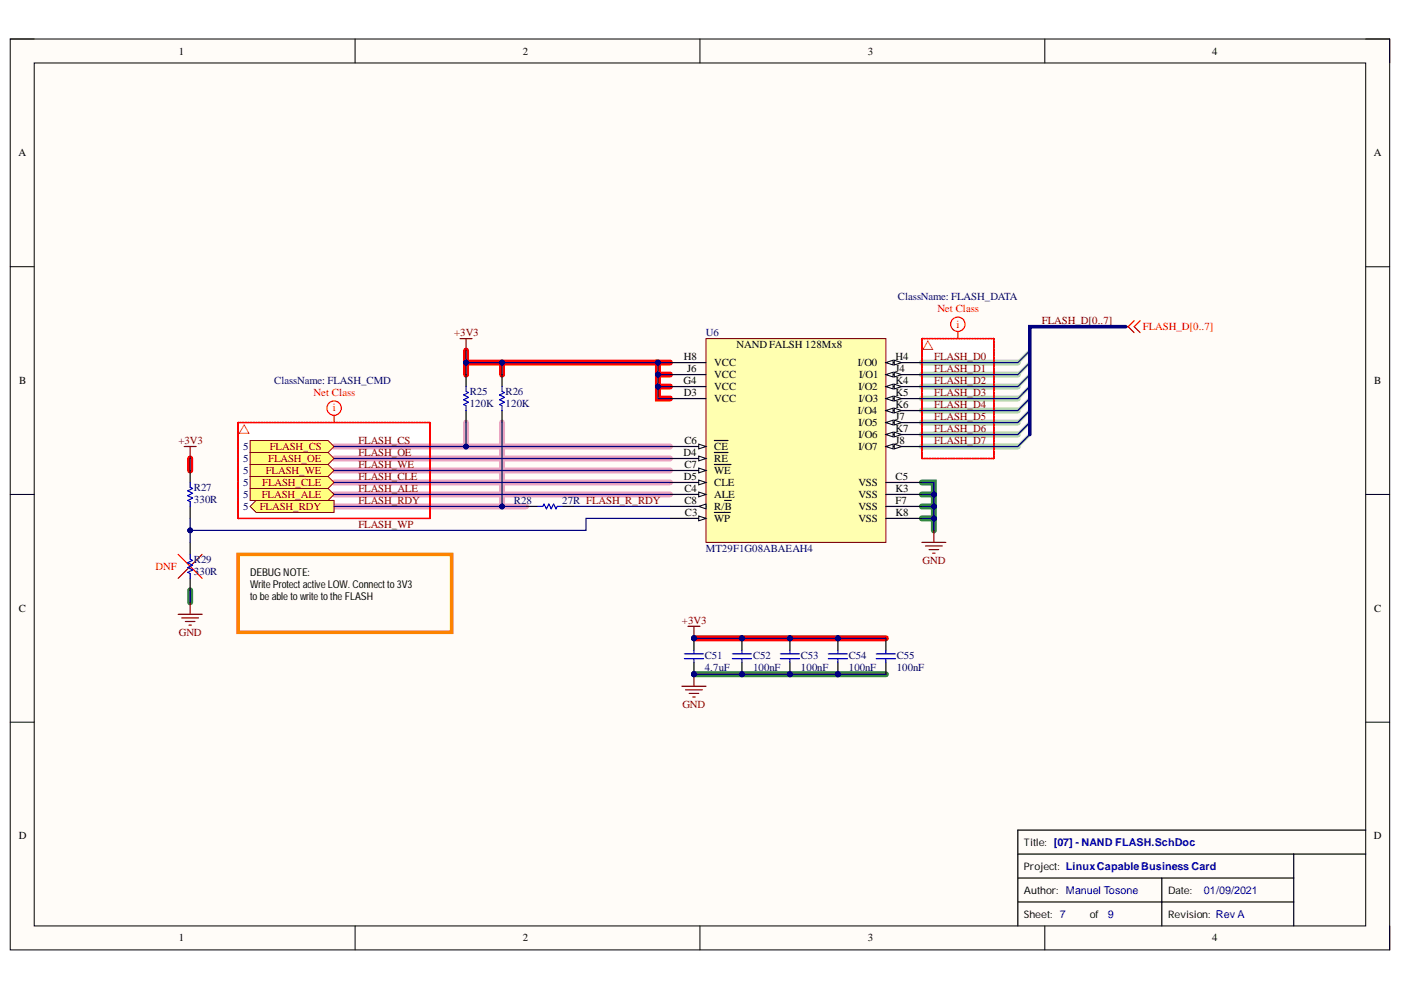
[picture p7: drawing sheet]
<svg xmlns="http://www.w3.org/2000/svg" width="297mm" height="210mm" viewBox="0 0 297 210" stroke-linecap="round" stroke-linejoin="round" font-family="sans-serif">
<path d="M2.2 8.3h292.4v193.1h-292.4z" fill-rule="evenodd" fill="#fffcf8"/>
<path d="M2.2 8.3h292.4v193.1h-292.4z" fill="none" stroke="#000" stroke-width=".21"/>
<path d="M7.3 13.4h282.3v182.9h-282.3z" fill-rule="evenodd" fill="#fffcf8"/>
<g fill="none" stroke="#000" stroke-width=".21">
<path d="M2.2 8.3h5.1M7.3 13.4h282.3v182.9h-282.3zM75.3 8.3v5M148.4 8.3v5M221.5 8.3v5.1M289.6 8.3h5v5.1M2.2 56.6h5.1M289.6 56.6h5M2.2 104.8h5.1M289.6 104.8h5M2.2 153.1h5.1M289.6 153.1h5"/>
<path d="M75.3 196.3v5.1M148.4 196.3v5.1M221.5 196.3v5.1M294.6 196.3v5.1"/>
</g>
<path d="M50.5 89.6h40.7v20.3h-40.7z" fill-rule="evenodd" fill="#fff"/>
<path d="M218.3 74.3l-2.5 2.6M218.3 76.9l-2.5 2.5M218.3 79.4l-2.5 2.6M218.3 82l-2.5 2.5M218.3 84.5l-2.5 2.5M218.3 87l-2.5 2.6M218.3 89.6l-2.5 2.5M218.3 92.1l-2.5 2.6" fill="none" stroke="#b6d9b2" stroke-width=".68"/>
<path d="M195.5 71.8h15.2v25.4h-15.2z" fill-rule="evenodd" fill="#fff"/>
<path d="M98.8 74.3v2.6h40.7M98.8 76.9v2.5M106.4 76.9v2.5M139.5 79.4h2.5M142 76.9h-2.5v7.6h2.5M40.3 97.2v2.6M139.5 82h2.5M147.1 135.3h40.7" fill="none" stroke="#f00" stroke-width="1.3"/>
<path d="M70.8 94.7h71.2M70.8 99.8h71.2M70.8 97.2h71.2M98.8 89.6v5.1M106.4 89.6v17.8M70.8 107.4h40.7M70.8 104.8h71.2M70.8 102.3h71.2" fill="none" stroke="#eba5c2" stroke-width="1.3"/>
<path d="M195.5 102.3h2.5v10.2M195.5 109.9h2.5M195.5 107.4h2.5M195.5 104.8h2.5M40.3 125.2v2.5M147.1 143h40.7" fill="none" stroke="#318b40" stroke-width="1.3"/>
<path d="M195.5 79.4h20.3M195.5 76.9h20.3M195.5 94.7h20.3M195.5 92.1h20.3M195.5 89.6h20.3M195.5 87h20.3M195.5 84.5h20.3M195.5 82h20.3" fill="none" stroke="#b6d9b2" stroke-width="1.3"/>
<path d="M289.6 176h-73.8v20.3M215.8 181.1h73.8M215.8 186.2h58.5M215.8 191.2h58.5M246.3 186.2v10.1M274.3 181.1v15.2" fill="none" stroke="#000" stroke-width=".25"/>
<path d="M145.9 132.8h2.5M147.1 132.8v2.5" fill="none" stroke="#800000" stroke-width=".25"/>
<circle cx="147.1" cy="135.3" r=".51" fill="#000080"/>
<circle cx="147.1" cy="135.3" r=".51" fill="none" stroke="#000080" stroke-width=".21"/>
<circle cx="177.7" cy="143" r=".51" fill="#000080"/>
<circle cx="177.7" cy="143" r=".51" fill="none" stroke="#000080" stroke-width=".21"/>
<circle cx="177.7" cy="135.3" r=".51" fill="#000080"/>
<circle cx="177.7" cy="135.3" r=".51" fill="none" stroke="#000080" stroke-width=".21"/>
<path d="M177.7 140.4v2.6" fill="none" stroke="#000" stroke-width=".25"/>
<circle cx="177.7" cy="143" r=".51" fill="#000080"/>
<circle cx="177.7" cy="143" r=".51" fill="none" stroke="#000080" stroke-width=".21"/>
<path d="M177.7 135.3v2.6" fill="none" stroke="#000" stroke-width=".25"/>
<circle cx="177.7" cy="135.3" r=".51" fill="#000080"/>
<circle cx="177.7" cy="135.3" r=".51" fill="none" stroke="#000080" stroke-width=".21"/>
<path d="M175.6 139.7h4.1M175.6 138.6h4.1M177.7 137.9v.7M177.7 139.7v.7M185.8 139.7h4.1M185.8 138.6h4.1M187.8 137.9v.7M187.8 139.7v.7" fill="none" stroke="#00f" stroke-width=".25"/>
<path d="M187.8 135.3v2.6M187.8 140.4v2.6" fill="none" stroke="#000" stroke-width=".25"/>
<circle cx="167.5" cy="143" r=".51" fill="#000080"/>
<circle cx="167.5" cy="143" r=".51" fill="none" stroke="#000080" stroke-width=".21"/>
<circle cx="167.5" cy="135.3" r=".51" fill="#000080"/>
<circle cx="167.5" cy="135.3" r=".51" fill="none" stroke="#000080" stroke-width=".21"/>
<path d="M167.5 140.4v2.6" fill="none" stroke="#000" stroke-width=".25"/>
<circle cx="167.5" cy="143" r=".51" fill="#000080"/>
<circle cx="167.5" cy="143" r=".51" fill="none" stroke="#000080" stroke-width=".21"/>
<path d="M167.5 135.3v2.6" fill="none" stroke="#000" stroke-width=".25"/>
<circle cx="167.5" cy="135.3" r=".51" fill="#000080"/>
<circle cx="167.5" cy="135.3" r=".51" fill="none" stroke="#000080" stroke-width=".21"/>
<path d="M165.4 139.6h4.1M165.4 138.6h4.1M167.5 137.9v.7M167.5 139.6v.8" fill="none" stroke="#00f" stroke-width=".25"/>
<circle cx="157.3" cy="143" r=".51" fill="#000080"/>
<circle cx="157.3" cy="143" r=".51" fill="none" stroke="#000080" stroke-width=".21"/>
<circle cx="157.3" cy="135.3" r=".51" fill="#000080"/>
<circle cx="157.3" cy="135.3" r=".51" fill="none" stroke="#000080" stroke-width=".21"/>
<path d="M157.3 140.4v2.6" fill="none" stroke="#000" stroke-width=".25"/>
<circle cx="157.3" cy="143" r=".51" fill="#000080"/>
<circle cx="157.3" cy="143" r=".51" fill="none" stroke="#000080" stroke-width=".21"/>
<path d="M157.3 135.3v2.6" fill="none" stroke="#000" stroke-width=".25"/>
<circle cx="157.3" cy="135.3" r=".51" fill="#000080"/>
<circle cx="157.3" cy="135.3" r=".51" fill="none" stroke="#000080" stroke-width=".21"/>
<path d="M155.3 139.6h4M155.3 138.6h4M157.3 137.9v.7M157.3 139.6v.8" fill="none" stroke="#00f" stroke-width=".25"/>
<circle cx="147.1" cy="143" r=".51" fill="#000080"/>
<circle cx="147.1" cy="143" r=".51" fill="none" stroke="#000080" stroke-width=".21"/>
<circle cx="147.1" cy="135.3" r=".51" fill="#000080"/>
<circle cx="147.1" cy="135.3" r=".51" fill="none" stroke="#000080" stroke-width=".21"/>
<path d="M147.1 140.4v2.6" fill="none" stroke="#000" stroke-width=".25"/>
<circle cx="147.1" cy="143" r=".51" fill="#000080"/>
<circle cx="147.1" cy="143" r=".51" fill="none" stroke="#000080" stroke-width=".21"/>
<path d="M147.1 135.3v2.6" fill="none" stroke="#000" stroke-width=".25"/>
<circle cx="147.1" cy="135.3" r=".51" fill="#000080"/>
<circle cx="147.1" cy="135.3" r=".51" fill="none" stroke="#000080" stroke-width=".21"/>
<path d="M145.1 139.6h4.1M145.1 138.6h4.1M147.1 137.9v.7M147.1 139.6v.8" fill="none" stroke="#00f" stroke-width=".25"/>
<path d="M144.6 145.5h5.1M145.3 146.3h3.6M146.1 147h2M146.9 147.8h.5M147.1 143v2.5" fill="none" stroke="#800000" stroke-width=".25"/>
<circle cx="147.1" cy="143" r=".51" fill="#000080"/>
<circle cx="147.1" cy="143" r=".51" fill="none" stroke="#000080" stroke-width=".21"/>
<g fill="none" stroke="#800000" stroke-width=".25">
<path d="M97.5 71.8h2.6M98.8 71.8v2.5M39 94.7h2.6M40.3 94.7v2.5M195.5 115h5M196.2 115.8h3.6M197 116.5h2M197.7 117.3h.6M198 112.5v2.5M37.8 130.2h5.1M38.5 131h3.6M39.3 131.8h2"/>
<path d="M40.1 132.5h.5M40.3 127.7v2.5"/>
</g>
<g fill="none" stroke="#f00" stroke-width=".25">
<path d="M70.8 88.1v1.5M37.8 117.5l5.1 5.1M42.9 117.5l-5.1 5.1"/>
<circle cx="70.8" cy="86.5" r="1.53"/>
</g>
<path d="M98.8 79.4v2.6M106.4 79.4v2.6M40.3 99.8v2.5M98.8 87v2.6M106.4 87v2.6M40.3 107.4v2.5M40.3 115v2.5M111.5 107.4h2.6M119.2 107.4h2.5M40.3 122.6v2.6" fill="none" stroke="#000" stroke-width=".25"/>
<path d="M98.8 82v1l.5 .2-1 .5 1 .6-1 .5 1 .5-1 .5 .5 .2v1M106.4 82v1l.5 .2-1 .5 1 .6-1 .5 1 .5-1 .5 .5 .2v1M40.3 102.3v1l.5 .3-1 .5 1 .5-1 .5 1 .5-1 .5 .5 .3v1M40.3 117.5v1.1l.5 .2-1 .5 1 .5-1 .5 1 .5-1 .6 .5 .2v1M114.1 107.4h1l.2-.5 .5 1 .6-1 .5 1 .5-1 .5 1 .2-.5h1.1" fill="none" stroke="#00f" stroke-width=".25"/>
<path d="M90.9 109.9l.3 .1zM90.6 109.9l.2 .1zM90.2 109.9l.3 .1zM89.9 109.9l.3 .1zM89.6 109.9l.2 .1zM89.2 109.9l.3 .1zM88.9 109.9l.2 .1zM88.6 109.9l.2 .1zM88.2 109.9l.3 .1zM87.9 109.9l.2 .1zM87.5 109.9l.3 .1zM87.2 109.9l.3 .1zM86.9 109.9l.2 .1zM86.5 109.9l.3 .1zM86.2 109.9l.2 .1zM85.8 109.9l.3 .1zM85.5 109.9l.3 .1zM85.2 109.9l.2 .1zM84.8 109.9l.3 .1zM84.5 109.9l.2 .1zM84.2 109.9l.2 .1zM83.8 109.9l.3 .1zM83.5 109.9l.2 .1zM83.1 109.9l.3 .1zM82.8 109.9l.3 .1zM82.5 109.9l.2 .1zM82.1 109.9l.3 .1zM81.8 109.9l.2 .1zM81.4 109.9l.3 .1zM81.1 109.9l.3 .1zM80.8 109.9l.2 .1zM80.4 109.9l.3 .1zM80.1 109.9l.2 .1zM79.8 109.9l.2 .1zM79.4 109.9l.3 .1zM79.1 109.9l.2 .1zM78.7 109.9l.3 .1zM78.4 109.9l.3 .1zM78.1 109.9l.2 .1zM77.7 109.9l.3 .1zM77.4 109.9l.2 .1zM77.1 109.9l.2 .1zM76.7 109.9l.3 .1zM76.4 109.9l.2 .1zM76 109.9l.3 .1zM75.7 109.9l.3 .1zM75.4 109.9l.2 .1zM75 109.9l.3 .1zM74.7 109.9l.2 .1zM74.3 109.9l.3 .1zM74 109.9l.3 .1zM73.7 109.9l.2 .1zM73.3 109.9l.3 .1zM73 109.9l.2 .1zM72.7 109.9l.2 .1zM72.3 109.9l.3 .1zM72 109.9l.2 .1zM71.6 109.9l.3 .1zM71.3 109.9l.3 .1zM71 109.9l.2 .1zM70.6 109.9l.3 .1zM70.3 109.9l.2 .1zM69.9 109.9l.3 .1zM69.6 109.9l.3 .1zM69.3 109.9l.2 .1zM68.9 109.9l.3 .1zM68.6 109.9l.2 .1zM68.3 109.9l.2 .1zM67.9 109.9l.3 .1zM67.6 109.9l.2 .1zM67.2 109.9l.3 .1zM66.9 109.9l.3 .1zM66.6 109.9l.2 .1zM66.2 109.9l.3 .1zM65.9 109.9l.2 .1zM65.5 109.9l.3 .1zM65.2 109.9l.3 .1zM64.9 109.9l.2 .1zM64.5 109.9l.3 .1zM64.2 109.9l.2 .1zM63.9 109.9l.2 .1zM63.5 109.9l.3 .1zM63.2 109.9l.2 .1zM62.8 109.9l.3 .1zM62.5 109.9l.3 .1zM62.2 109.9l.2 .1zM61.8 109.9l.3 .1zM61.5 109.9l.2 .1zM61.1 109.9l.3 .1zM60.8 109.9l.3 .1zM60.5 109.9l.2 .1zM60.1 109.9l.3 .1zM59.8 109.9l.2 .1zM59.5 109.9l.2 .1zM59.1 109.9l.3 .1zM58.8 109.9l.2 .1zM58.4 109.9l.3 .1zM58.1 109.9l.3 .1zM57.8 109.9l.2 .1zM57.4 109.9l.3 .1zM57.1 109.9l.2 .1zM56.7 109.9l.3 .1zM56.4 109.9l.3 .1zM56.1 109.9l.2 .1zM55.7 109.9l.3 .1zM55.4 109.9l.2 .1zM55.1 109.9l.2 .1zM54.7 109.9l.3 .1zM54.4 109.9l.2 .1zM54 109.9l.3 .1zM53.7 109.9l.3 .1zM53.4 109.9l.2 .1zM53 109.9l.3 .1zM52.7 109.9l.2 .1zM52.3 109.9l.3 .1zM52 109.9l.3 .1zM51.7 109.9l.2 .1zM51.3 109.9l.3 .1zM51 109.9l.2 .1zM50.7 109.9l.2 .1zM50.4 109.7l.2 .3zM50.4 109.4l.1 .3zM50.4 109.1l.1 .2zM50.4 108.7l.1 .3zM50.4 108.4l.1 .2zM50.4 108.1l.1 .2zM50.4 107.7l.1 .3zM50.4 107.4l.1 .2zM50.4 107l.1 .3zM50.4 106.7l.1 .3zM50.4 106.4l.1 .2zM50.4 106l.1 .3zM50.4 105.7l.1 .2zM50.4 105.3l.1 .3zM50.4 105l.1 .3zM50.4 104.7l.1 .2zM50.4 104.3l.1 .3zM50.4 104l.1 .2zM50.4 103.7l.1 .2zM50.4 103.3l.1 .3zM50.4 103l.1 .2zM50.4 102.6l.1 .3zM50.4 102.3l.1 .3zM50.4 102l.1 .2zM50.4 101.6l.1 .3zM50.4 101.3l.1 .2zM50.4 100.9l.1 .3zM50.4 100.6l.1 .3zM50.4 100.3l.1 .2zM50.4 99.9l.1 .3zM50.4 99.6l.1 .2zM50.4 99.3l.1 .2zM50.4 98.9l.1 .3zM50.4 98.6l.1 .2zM50.4 98.2l.1 .3zM50.4 97.9l.1 .3zM50.4 97.6l.1 .2zM50.4 97.2l.1 .3zM50.4 96.9l.1 .2zM50.4 96.6l.1 .2zM50.4 96.2l.1 .3zM50.4 95.9l.1 .2zM50.4 95.5l.1 .3zM50.4 95.2l.1 .3zM50.4 94.9l.1 .2zM50.4 94.5l.1 .3zM50.4 94.2l.1 .2zM50.4 93.8l.1 .3zM50.4 93.5l.1 .3zM50.4 93.2l.1 .2zM50.4 92.8l.1 .3zM50.4 92.5l.1 .2zM50.4 92.2l.1 .2zM50.4 91.8l.1 .3zM50.4 91.5l.1 .2zM50.4 91.1l.1 .3zM50.4 90.8l.1 .3zM50.4 90.5l.1 .2zM50.4 90.1l.1 .3zM50.4 89.8l.1 .2zM50.5 89.6h.1l-.2 .1zM50.7 89.5l.3 .1zM51 89.5l.3 .1zM51.4 89.5l.2 .1zM51.7 89.5l.3 .1zM52.1 89.5l.2 .1zM52.4 89.5l.3 .1zM52.7 89.5l.3 .1zM53.1 89.5l.2 .1zM53.4 89.5l.3 .1zM53.8 89.5l.2 .1zM54.1 89.5l.2 .1zM54.4 89.5l.3 .1zM54.8 89.5l.2 .1zM55.1 89.5l.3 .1zM55.4 89.5l.3 .1zM55.8 89.5l.2 .1zM56.1 89.5l.3 .1zM56.5 89.5l.2 .1zM56.8 89.5l.3 .1zM57.1 89.5l.3 .1zM57.5 89.5l.2 .1zM57.8 89.5l.3 .1zM58.2 89.5l.2 .1zM58.5 89.5l.2 .1zM58.8 89.5l.3 .1zM59.2 89.5l.2 .1zM59.5 89.5l.3 .1zM59.8 89.5l.3 .1zM60.2 89.5l.2 .1zM60.5 89.5l.3 .1zM60.9 89.5l.2 .1zM61.2 89.5l.3 .1zM61.5 89.5l.3 .1zM61.9 89.5l.2 .1zM62.2 89.5l.3 .1zM62.6 89.5l.2 .1zM62.9 89.5l.2 .1zM63.2 89.5l.3 .1zM63.6 89.5l.2 .1zM63.9 89.5l.3 .1zM64.2 89.5l.3 .1zM64.6 89.5l.2 .1zM64.9 89.5l.3 .1zM65.3 89.5l.2 .1zM65.6 89.5l.3 .1zM65.9 89.5l.3 .1zM66.3 89.5l.2 .1zM66.6 89.5l.3 .1zM67 89.5l.2 .1zM67.3 89.5l.2 .1zM67.6 89.5l.3 .1zM68 89.5l.2 .1zM68.3 89.5l.3 .1zM68.6 89.5l.3 .1zM69 89.5l.2 .1zM69.3 89.5l.3 .1zM69.7 89.5l.2 .1zM70 89.5l.3 .1zM70.3 89.5l.3 .1zM70.7 89.5l.2 .1zM71 89.5l.3 .1zM71.4 89.5l.2 .1zM71.7 89.5l.2 .1zM72 89.5l.3 .1zM72.4 89.5l.2 .1zM72.7 89.5l.3 .1zM73 89.5l.3 .1zM73.4 89.5l.2 .1zM73.7 89.5l.3 .1zM74.1 89.5l.2 .1zM74.4 89.5l.3 .1zM74.7 89.5l.3 .1zM75.1 89.5l.2 .1zM75.4 89.5l.3 .1zM75.8 89.5l.2 .1zM76.1 89.5l.2 .1zM76.4 89.5l.3 .1zM76.8 89.5l.2 .1zM77.1 89.5l.3 .1zM77.4 89.5l.3 .1zM77.8 89.5l.2 .1zM78.1 89.5l.3 .1zM78.5 89.5l.2 .1zM78.8 89.5l.3 .1zM79.1 89.5l.3 .1zM79.5 89.5l.2 .1zM79.8 89.5l.3 .1zM80.2 89.5l.2 .1zM80.5 89.5l.2 .1zM80.8 89.5l.3 .1zM81.2 89.5l.2 .1zM81.5 89.5l.3 .1zM81.8 89.5l.3 .1zM82.2 89.5l.2 .1zM82.5 89.5l.3 .1zM82.9 89.5l.2 .1zM83.2 89.5l.3 .1zM83.5 89.5l.3 .1zM83.9 89.5l.2 .1zM84.2 89.5l.3 .1zM84.6 89.5l.2 .1zM84.9 89.5l.2 .1zM85.2 89.5l.3 .1zM85.6 89.5l.2 .1zM85.9 89.5l.3 .1zM86.2 89.5l.3 .1zM86.6 89.5l.2 .1zM86.9 89.5l.3 .1zM87.3 89.5l.2 .1zM87.6 89.5l.3 .1zM87.9 89.5l.3 .1zM88.3 89.5l.2 .1zM88.6 89.5l.3 .1zM89 89.5l.2 .1zM89.3 89.5l.2 .1zM89.6 89.5l.3 .1zM90 89.5l.2 .1zM90.3 89.5l.3 .1zM90.6 89.5l.3 .1zM91 89.5l.2 .1zM91.1 89.7l.1 .3zM91.1 90.1l.1 .2zM91.1 90.4l.1 .3zM91.1 90.7l.1 .3zM91.1 91.1l.1 .2zM91.1 91.4l.1 .3zM91.1 91.8l.1 .2zM91.1 92.1l.1 .2zM91.1 92.4l.1 .3zM91.1 92.8l.1 .2zM91.1 93.1l.1 .3zM91.1 93.4l.1 .3zM91.1 93.8l.1 .2zM91.1 94.1l.1 .3zM91.1 94.5l.1 .2zM91.1 94.8l.1 .3zM91.1 95.1l.1 .3zM91.1 95.5l.1 .2zM91.1 95.8l.1 .3zM91.1 96.2l.1 .2zM91.1 96.5l.1 .2zM91.1 96.8l.1 .3zM91.1 97.2l.1 .2zM91.1 97.5l.1 .3zM91.1 97.8l.1 .3zM91.1 98.2l.1 .2zM91.1 98.5l.1 .3zM91.1 98.9l.1 .2zM91.1 99.2l.1 .2zM91.1 99.5l.1 .3zM91.1 99.9l.1 .2zM91.1 100.2l.1 .3zM91.1 100.5l.1 .3zM91.1 100.9l.1 .2zM91.1 101.2l.1 .3zM91.1 101.6l.1 .2zM91.1 101.9l.1 .3zM91.1 102.2l.1 .3zM91.1 102.6l.1 .2zM91.1 102.9l.1 .3zM91.1 103.3l.1 .2zM91.1 103.6l.1 .2zM91.1 103.9l.1 .3zM91.1 104.3l.1 .2zM91.1 104.6l.1 .3zM91.1 104.9l.1 .3zM91.1 105.3l.1 .2zM91.1 105.6l.1 .3zM91.1 106l.1 .2zM91.1 106.3l.1 .2zM91.1 106.6l.1 .3zM91.1 107l.1 .2zM91.1 107.3l.1 .3zM91.1 107.6l.1 .3zM91.1 108l.1 .2zM91.1 108.3l.1 .3zM91.1 108.7l.1 .2zM91.1 109l.1 .3zM91.1 109.3l.1 .3zM91.1 109.7l.1 .2z" fill="#f00" stroke="#f00" stroke-width=".21"/>
<path d="M51.8 90.1l1 1.8h-2.1z" fill="none" stroke="#f33" stroke-width=".21"/>
<path d="M50.5 117.5h45.3v16.6h-45.3z" fill="none" stroke="#fd8300" stroke-width=".76"/>
<path d="M218.3 74.3l-2.5 2.6M218.3 76.9l-2.5 2.5M218.3 79.4l-2.5 2.6M218.3 82l-2.5 2.5M218.3 84.5l-2.5 2.5M218.3 87l-2.5 2.6M218.3 89.6l-2.5 2.5M218.3 92.1l-2.5 2.6" fill="none" stroke="#000080" stroke-width=".25"/>
<path d="M53 95.9h16.6l1.2 1.3-1.2 1.3h-16.6z" fill-rule="evenodd" fill="#ffff80"/>
<path d="M53 95.9h16.6l1.2 1.3-1.2 1.3h-16.6z" fill="none" stroke="#800000" stroke-width=".21"/>
<path d="M53 98.5h16.6l1.2 1.3-1.2 1.2h-16.6z" fill-rule="evenodd" fill="#ffff80"/>
<path d="M53 98.5h16.6l1.2 1.3-1.2 1.2h-16.6z" fill="none" stroke="#800000" stroke-width=".21"/>
<path d="M53 101h16.6l1.2 1.3-1.2 1.3h-16.6z" fill-rule="evenodd" fill="#ffff80"/>
<path d="M53 101h16.6l1.2 1.3-1.2 1.3h-16.6z" fill="none" stroke="#800000" stroke-width=".21"/>
<path d="M53 103.6h16.6l1.2 1.2-1.2 1.3h-16.6z" fill-rule="evenodd" fill="#ffff80"/>
<path d="M53 103.6h16.6l1.2 1.2-1.2 1.3h-16.6z" fill="none" stroke="#800000" stroke-width=".21"/>
<path d="M53 93.4h16.6l1.2 1.3-1.2 1.2h-16.6z" fill-rule="evenodd" fill="#ffff80"/>
<path d="M53 93.4h16.6l1.2 1.3-1.2 1.2h-16.6z" fill="none" stroke="#800000" stroke-width=".21"/>
<path d="M53 107.4l1.3-1.3h16.5v2.5h-16.5z" fill-rule="evenodd" fill="#ffff80"/>
<path d="M53 107.4l1.3-1.3h16.5v2.5h-16.5z" fill="none" stroke="#800000" stroke-width=".21"/>
<g fill="none" stroke="#f00" stroke-width=".25">
<path d="M203.1 70.3v1.5M238.7 69.3h.5M239.2 69.3l1.3 1.2M240.5 68l-1.3 1.3M241.7 68l-1.2 1.3 1.2 1.2"/>
<circle cx="203.1" cy="68.8" r="1.52"/>
</g>
<path d="M195.4 97l.1 .2zM195.4 96.6l.1 .3zM195.4 96.3l.1 .2zM195.4 95.9l.1 .3zM195.4 95.6l.1 .3zM195.4 95.3l.1 .2zM195.4 94.9l.1 .3zM195.4 94.6l.1 .2zM195.4 94.3l.1 .2zM195.4 93.9l.1 .3zM195.4 93.6l.1 .2zM195.4 93.2l.1 .3zM195.4 92.9l.1 .3zM195.4 92.6l.1 .2zM195.4 92.2l.1 .3zM195.4 91.9l.1 .2zM195.4 91.5l.1 .3zM195.4 91.2l.1 .3zM195.4 90.9l.1 .2zM195.4 90.5l.1 .3zM195.4 90.2l.1 .2zM195.4 89.9l.1 .2zM195.4 89.5l.1 .3zM195.4 89.2l.1 .2zM195.4 88.8l.1 .3zM195.4 88.5l.1 .3zM195.4 88.2l.1 .2zM195.4 87.8l.1 .3zM195.4 87.5l.1 .2zM195.4 87.2l.1 .2zM195.4 86.8l.1 .3zM195.4 86.5l.1 .2zM195.4 86.1l.1 .3zM195.4 85.8l.1 .3zM195.4 85.5l.1 .2zM195.4 85.1l.1 .3zM195.4 84.8l.1 .2zM195.4 84.4l.1 .3zM195.4 84.1l.1 .3zM195.4 83.8l.1 .2zM195.4 83.4l.1 .3zM195.4 83.1l.1 .2zM195.4 82.8l.1 .2zM195.4 82.4l.1 .3zM195.4 82.1l.1 .2zM195.4 81.7l.1 .3zM195.4 81.4l.1 .3zM195.4 81.1l.1 .2zM195.4 80.7l.1 .3zM195.4 80.4l.1 .2zM195.4 80l.1 .3zM195.4 79.7l.1 .3zM195.4 79.4l.1 .2zM195.4 79l.1 .3zM195.4 78.7l.1 .3zM195.4 78.4l.1 .2zM195.4 78l.1 .3zM195.4 77.7l.1 .2zM195.4 77.3l.1 .3zM195.4 77l.1 .3zM195.4 76.7l.1 .2zM195.4 76.3l.1 .3zM195.4 76l.1 .2zM195.4 75.7l.1 .2zM195.4 75.3l.1 .3zM195.4 75l.1 .2zM195.4 74.6l.1 .3zM195.4 74.3l.1 .3zM195.4 74l.1 .2zM195.4 73.6l.1 .3zM195.4 73.3l.1 .2zM195.4 72.9l.1 .3zM195.4 72.6l.1 .3zM195.4 72.3l.1 .2zM195.4 71.9l.1 .3zM195.4 71.8h.3zM195.7 71.8h.3zM196.1 71.8h.2zM196.4 71.8h.3zM196.8 71.8h.2zM197.1 71.8h.2zM197.4 71.8h.3zM197.8 71.8h.2zM198.1 71.8h.3zM198.4 71.8h.3zM198.8 71.8h.2zM199.1 71.8h.3zM199.5 71.8h.2zM199.8 71.8h.3zM200.1 71.8h.3zM200.5 71.8h.2zM200.8 71.8h.3zM201.2 71.8h.2zM201.5 71.8h.2zM201.8 71.8h.3zM202.2 71.8h.2zM202.5 71.8h.3zM202.8 71.8h.3zM203.2 71.8h.2zM203.5 71.8h.3zM203.9 71.8h.2zM204.2 71.8h.3zM204.5 71.8h.3zM204.9 71.8h.2zM205.2 71.8h.3zM205.6 71.8h.2zM205.9 71.8h.2zM206.2 71.8h.3zM206.6 71.8h.2zM206.9 71.8h.3zM207.2 71.8h.3zM207.6 71.8h.2zM207.9 71.8h.3zM208.3 71.8h.2zM208.6 71.8h.3zM208.9 71.8h.3zM209.3 71.8h.2zM209.6 71.8h.3zM210 71.8h.2zM210.3 71.8h.2zM210.6 71.8l.2 .2zM210.7 72.1l.1 .2zM210.7 72.4l.1 .3zM210.7 72.7l.1 .3zM210.7 73.1l.1 .2zM210.7 73.4l.1 .3zM210.7 73.8l.1 .2zM210.7 74.1l.1 .2zM210.7 74.4l.1 .3zM210.7 74.8l.1 .2zM210.7 75.1l.1 .3zM210.7 75.4l.1 .3zM210.7 75.8l.1 .2zM210.7 76.1l.1 .3zM210.7 76.5l.1 .2zM210.7 76.8l.1 .2zM210.7 77.1l.1 .3zM210.7 77.5l.1 .2zM210.7 77.8l.1 .3zM210.7 78.1l.1 .3zM210.7 78.5l.1 .2zM210.7 78.8l.1 .3zM210.7 79.2l.1 .2zM210.7 79.5l.1 .3zM210.7 79.8l.1 .3zM210.7 80.2l.1 .2zM210.7 80.5l.1 .3zM210.7 80.9l.1 .2zM210.7 81.2l.1 .2zM210.7 81.5l.1 .3zM210.7 81.9l.1 .2zM210.7 82.2l.1 .3zM210.7 82.5l.1 .3zM210.7 82.9l.1 .2zM210.7 83.2l.1 .3zM210.7 83.6l.1 .2zM210.7 83.9l.1 .3zM210.7 84.2l.1 .3zM210.7 84.6l.1 .2zM210.7 84.9l.1 .3zM210.7 85.2l.1 .3zM210.7 85.6l.1 .2zM210.7 85.9l.1 .3zM210.7 86.3l.1 .2zM210.7 86.6l.1 .3zM210.7 86.9l.1 .3zM210.7 87.3l.1 .2zM210.7 87.6l.1 .3zM210.7 88l.1 .2zM210.7 88.3l.1 .2zM210.7 88.6l.1 .3zM210.7 89l.1 .2zM210.7 89.3l.1 .3zM210.7 89.6l.1 .3zM210.7 90l.1 .2zM210.7 90.3l.1 .3zM210.7 90.7l.1 .2zM210.7 91l.1 .3zM210.7 91.3l.1 .3zM210.7 91.7l.1 .2zM210.7 92l.1 .3zM210.7 92.4l.1 .2zM210.7 92.7l.1 .2zM210.7 93l.1 .3zM210.7 93.4l.1 .2zM210.7 93.7l.1 .3zM210.7 94l.1 .3zM210.7 94.4l.1 .2zM210.7 94.7l.1 .3zM210.7 95.1l.1 .2zM210.7 95.4l.1 .2zM210.7 95.7l.1 .3zM210.7 96.1l.1 .2zM210.7 96.4l.1 .3zM210.7 96.7l.1 .3zM210.6 97.2l.2-.1-.1 .1zM210.2 97.2l.3 .1zM209.9 97.2l.3 .1zM209.6 97.2l.2 .1zM209.2 97.2l.3 .1zM208.9 97.2l.2 .1zM208.6 97.2l.2 .1zM208.2 97.2l.3 .1zM207.9 97.2l.2 .1zM207.5 97.2l.3 .1zM207.2 97.2l.3 .1zM206.9 97.2l.2 .1zM206.5 97.2l.3 .1zM206.2 97.2l.2 .1zM205.8 97.2l.3 .1zM205.5 97.2l.3 .1zM205.2 97.2l.2 .1zM204.8 97.2l.3 .1zM204.5 97.2l.2 .1zM204.2 97.2l.2 .1zM203.8 97.2l.3 .1zM203.5 97.2l.2 .1zM203.1 97.2l.3 .1zM202.8 97.2l.3 .1zM202.5 97.2l.2 .1zM202.1 97.2l.3 .1zM201.8 97.2l.2 .1zM201.4 97.2l.3 .1zM201.1 97.2l.3 .1zM200.8 97.2l.2 .1zM200.4 97.2l.3 .1zM200.1 97.2l.2 .1zM199.8 97.2l.2 .1zM199.4 97.2l.3 .1zM199.1 97.2l.2 .1zM198.7 97.2l.3 .1zM198.4 97.2l.3 .1zM198.1 97.2l.2 .1zM197.7 97.2l.3 .1zM197.4 97.2l.2 .1zM197 97.2l.3 .1zM196.7 97.2l.3 .1zM196.4 97.2l.2 .1zM196 97.2l.3 .1zM195.7 97.2l.2 .1zM195.5 97.2l.1 .1z" fill="#f00" stroke="#f00" stroke-width=".21"/>
<path d="M196.7 72.3l1 1.8h-2z" fill="none" stroke="#f33" stroke-width=".21"/>
<path d="M149.7 71.8h38.1v43.2h-38.1z" fill-rule="evenodd" fill="#ffffb0"/>
<path d="M149.7 71.8h38.1v43.2h-38.1z" fill="none" stroke="#800000" stroke-width=".21"/>
<path d="M142 107.4h7.7" fill="none" stroke="#000" stroke-width=".25"/>
<path d="M148.1 107.4l1.6-.5v1z" fill="#f8fcff"/>
<path d="M148.1 107.4l1.6-.5v1z" fill="none" stroke="#000" stroke-width=".21"/>
<path d="M142 97.2h7.7M153.6 106.1h1.4" fill="none" stroke="#000" stroke-width=".25"/>
<path d="M148.1 96.7l1.6 .5-1.6 .5z" fill="#f8fcff"/>
<path d="M148.1 96.7l1.6 .5-1.6 .5z" fill="none" stroke="#000" stroke-width=".21"/>
<path d="M142 94.7h7.7M151.5 95.9h2.8" fill="none" stroke="#000" stroke-width=".25"/>
<path d="M148.1 94.2l1.6 .5-1.6 .5z" fill="#f8fcff"/>
<path d="M148.1 94.2l1.6 .5-1.6 .5z" fill="none" stroke="#000" stroke-width=".21"/>
<path d="M142 76.9h7.7M151.5 93.4h2.8M142 102.3h7.7M187.8 102.3h7.7" fill="none" stroke="#000" stroke-width=".25"/>
<path d="M148.1 101.8l1.6 .5-1.6 .5z" fill="#f8fcff"/>
<path d="M148.1 101.8l1.6 .5-1.6 .5z" fill="none" stroke="#000" stroke-width=".21"/>
<path d="M142 104.8h7.7" fill="none" stroke="#000" stroke-width=".25"/>
<path d="M148.1 104.3l1.6 .5-1.6 .5z" fill="#f8fcff"/>
<path d="M148.1 104.3l1.6 .5-1.6 .5z" fill="none" stroke="#000" stroke-width=".21"/>
<path d="M142 99.8h7.7" fill="none" stroke="#000" stroke-width=".25"/>
<path d="M148.1 99.2l1.6 .6-1.6 .5z" fill="#f8fcff"/>
<path d="M148.1 99.2l1.6 .6-1.6 .5z" fill="none" stroke="#000" stroke-width=".21"/>
<path d="M151.5 98.5h3.5M142 109.9h7.7" fill="none" stroke="#000" stroke-width=".25"/>
<path d="M148.1 109.4l1.6 .5-1.6 .5z" fill="#f8fcff"/>
<path d="M148.1 109.4l1.6 .5-1.6 .5z" fill="none" stroke="#000" stroke-width=".21"/>
<path d="M187.8 76.9h7.7M151.5 108.6h3.3M187.8 104.8h7.7" fill="none" stroke="#000" stroke-width=".25"/>
<path d="M187.8 76.9l1.5-.5v1z" fill="#f8fcff"/>
<path d="M187.8 76.9l1.5-.5v1z" fill="none" stroke="#000" stroke-width=".21"/>
<path d="M189.6 76.4l1.5 .5-1.5 .5z" fill="#f8fcff"/>
<path d="M189.6 76.4l1.5 .5-1.5 .5z" fill="none" stroke="#000" stroke-width=".21"/>
<path d="M187.8 79.4h7.7" fill="none" stroke="#000" stroke-width=".25"/>
<path d="M187.8 79.4l1.5-.5v1z" fill="#f8fcff"/>
<path d="M187.8 79.4l1.5-.5v1z" fill="none" stroke="#000" stroke-width=".21"/>
<path d="M189.6 78.9l1.5 .5-1.5 .5z" fill="#f8fcff"/>
<path d="M189.6 78.9l1.5 .5-1.5 .5z" fill="none" stroke="#000" stroke-width=".21"/>
<path d="M187.8 82h7.7" fill="none" stroke="#000" stroke-width=".25"/>
<path d="M187.8 82l1.5-.5v1z" fill="#f8fcff"/>
<path d="M187.8 82l1.5-.5v1z" fill="none" stroke="#000" stroke-width=".21"/>
<path d="M189.6 81.5l1.5 .5-1.5 .5z" fill="#f8fcff"/>
<path d="M189.6 81.5l1.5 .5-1.5 .5z" fill="none" stroke="#000" stroke-width=".21"/>
<path d="M187.8 84.5h7.7" fill="none" stroke="#000" stroke-width=".25"/>
<path d="M187.8 84.5l1.5-.5v1z" fill="#f8fcff"/>
<path d="M187.8 84.5l1.5-.5v1z" fill="none" stroke="#000" stroke-width=".21"/>
<path d="M189.6 84l1.5 .5-1.5 .5z" fill="#f8fcff"/>
<path d="M189.6 84l1.5 .5-1.5 .5z" fill="none" stroke="#000" stroke-width=".21"/>
<path d="M142 79.4h7.7M142 82h7.7M142 84.5h7.7M187.8 87h7.7M187.8 107.4h7.7" fill="none" stroke="#000" stroke-width=".25"/>
<path d="M187.8 87l1.5-.5v1.1z" fill="#f8fcff"/>
<path d="M187.8 87l1.5-.5v1.1z" fill="none" stroke="#000" stroke-width=".21"/>
<path d="M189.6 86.5l1.5 .5-1.5 .6z" fill="#f8fcff"/>
<path d="M189.6 86.5l1.5 .5-1.5 .6z" fill="none" stroke="#000" stroke-width=".21"/>
<path d="M187.8 89.6h7.7" fill="none" stroke="#000" stroke-width=".25"/>
<path d="M187.8 89.6l1.5-.5v1z" fill="#f8fcff"/>
<path d="M187.8 89.6l1.5-.5v1z" fill="none" stroke="#000" stroke-width=".21"/>
<path d="M189.6 89.1l1.5 .5-1.5 .5z" fill="#f8fcff"/>
<path d="M189.6 89.1l1.5 .5-1.5 .5z" fill="none" stroke="#000" stroke-width=".21"/>
<path d="M187.8 92.1h7.7" fill="none" stroke="#000" stroke-width=".25"/>
<path d="M187.8 92.1l1.5-.5v1z" fill="#f8fcff"/>
<path d="M187.8 92.1l1.5-.5v1z" fill="none" stroke="#000" stroke-width=".21"/>
<path d="M189.6 91.6l1.5 .5-1.5 .5z" fill="#f8fcff"/>
<path d="M189.6 91.6l1.5 .5-1.5 .5z" fill="none" stroke="#000" stroke-width=".21"/>
<path d="M187.8 94.7h7.7" fill="none" stroke="#000" stroke-width=".25"/>
<path d="M187.8 94.7l1.5-.5v1z" fill="#f8fcff"/>
<path d="M187.8 94.7l1.5-.5v1z" fill="none" stroke="#000" stroke-width=".21"/>
<path d="M189.6 94.2l1.5 .5-1.5 .5z" fill="#f8fcff"/>
<path d="M189.6 94.2l1.5 .5-1.5 .5z" fill="none" stroke="#000" stroke-width=".21"/>
<path d="M187.8 109.9h7.7" fill="none" stroke="#000" stroke-width=".25"/>
<path d="M106.4 76.9v2.5" fill="none" stroke="#000080" stroke-width=".25"/>
<circle cx="106.4" cy="76.9" r=".51" fill="#000080"/>
<circle cx="106.4" cy="76.9" r=".51" fill="none" stroke="#000080" stroke-width=".21"/>
<path d="M238.7 69.3h-20.4v22.8" fill="none" stroke="#000080" stroke-width=".76"/>
<path d="M142 109.9h-17.8v2.6h-83.9" fill="none" stroke="#000080" stroke-width=".25"/>
<circle cx="40.3" cy="112.5" r=".51" fill="#000080"/>
<circle cx="40.3" cy="112.5" r=".51" fill="none" stroke="#000080" stroke-width=".21"/>
<path d="M70.8 107.4h40.7" fill="none" stroke="#000080" stroke-width=".25"/>
<circle cx="106.4" cy="107.4" r=".51" fill="#000080"/>
<circle cx="106.4" cy="107.4" r=".51" fill="none" stroke="#000080" stroke-width=".21"/>
<path d="M70.8 94.7h71.2M70.8 99.8h71.2M70.8 97.2h71.2M70.8 104.8h71.2M70.8 102.3h71.2" fill="none" stroke="#000080" stroke-width=".25"/>
<circle cx="98.8" cy="94.7" r=".51" fill="#000080"/>
<circle cx="98.8" cy="94.7" r=".51" fill="none" stroke="#000080" stroke-width=".21"/>
<path d="M98.8 74.3v2.6h40.7" fill="none" stroke="#000080" stroke-width=".25"/>
<circle cx="139.5" cy="76.9" r=".51" fill="#000080"/>
<circle cx="139.5" cy="76.9" r=".51" fill="none" stroke="#000080" stroke-width=".21"/>
<circle cx="106.4" cy="76.9" r=".51" fill="#000080"/>
<circle cx="106.4" cy="76.9" r=".51" fill="none" stroke="#000080" stroke-width=".21"/>
<circle cx="98.8" cy="76.9" r=".51" fill="#000080"/>
<circle cx="98.8" cy="76.9" r=".51" fill="none" stroke="#000080" stroke-width=".21"/>
<path d="M142 76.9h-2.5v7.6h2.5M121.7 107.4h20.3" fill="none" stroke="#000080" stroke-width=".25"/>
<circle cx="139.5" cy="82" r=".51" fill="#000080"/>
<circle cx="139.5" cy="82" r=".51" fill="none" stroke="#000080" stroke-width=".21"/>
<circle cx="139.5" cy="79.4" r=".51" fill="#000080"/>
<circle cx="139.5" cy="79.4" r=".51" fill="none" stroke="#000080" stroke-width=".21"/>
<circle cx="139.5" cy="76.9" r=".51" fill="#000080"/>
<circle cx="139.5" cy="76.9" r=".51" fill="none" stroke="#000080" stroke-width=".21"/>
<path d="M139.5 82h2.5" fill="none" stroke="#000080" stroke-width=".25"/>
<circle cx="139.5" cy="82" r=".51" fill="#000080"/>
<circle cx="139.5" cy="82" r=".51" fill="none" stroke="#000080" stroke-width=".21"/>
<path d="M139.5 79.4h2.5" fill="none" stroke="#000080" stroke-width=".25"/>
<circle cx="139.5" cy="79.4" r=".51" fill="#000080"/>
<circle cx="139.5" cy="79.4" r=".51" fill="none" stroke="#000080" stroke-width=".21"/>
<path d="M147.1 143h40.7" fill="none" stroke="#000080" stroke-width=".25"/>
<circle cx="147.1" cy="143" r=".51" fill="#000080"/>
<circle cx="147.1" cy="143" r=".51" fill="none" stroke="#000080" stroke-width=".21"/>
<circle cx="157.3" cy="143" r=".51" fill="#000080"/>
<circle cx="157.3" cy="143" r=".51" fill="none" stroke="#000080" stroke-width=".21"/>
<circle cx="167.5" cy="143" r=".51" fill="#000080"/>
<circle cx="167.5" cy="143" r=".51" fill="none" stroke="#000080" stroke-width=".21"/>
<circle cx="177.7" cy="143" r=".51" fill="#000080"/>
<circle cx="177.7" cy="143" r=".51" fill="none" stroke="#000080" stroke-width=".21"/>
<path d="M147.1 135.3h40.7" fill="none" stroke="#000080" stroke-width=".25"/>
<circle cx="147.1" cy="135.3" r=".51" fill="#000080"/>
<circle cx="147.1" cy="135.3" r=".51" fill="none" stroke="#000080" stroke-width=".21"/>
<circle cx="157.3" cy="135.3" r=".51" fill="#000080"/>
<circle cx="157.3" cy="135.3" r=".51" fill="none" stroke="#000080" stroke-width=".21"/>
<circle cx="167.5" cy="135.3" r=".51" fill="#000080"/>
<circle cx="167.5" cy="135.3" r=".51" fill="none" stroke="#000080" stroke-width=".21"/>
<circle cx="177.7" cy="135.3" r=".51" fill="#000080"/>
<circle cx="177.7" cy="135.3" r=".51" fill="none" stroke="#000080" stroke-width=".21"/>
<path d="M195.5 109.9h2.5" fill="none" stroke="#000080" stroke-width=".25"/>
<circle cx="198" cy="109.9" r=".51" fill="#000080"/>
<circle cx="198" cy="109.9" r=".51" fill="none" stroke="#000080" stroke-width=".21"/>
<path d="M195.5 107.4h2.5" fill="none" stroke="#000080" stroke-width=".25"/>
<circle cx="198" cy="107.4" r=".51" fill="#000080"/>
<circle cx="198" cy="107.4" r=".51" fill="none" stroke="#000080" stroke-width=".21"/>
<path d="M195.5 104.8h2.5" fill="none" stroke="#000080" stroke-width=".25"/>
<circle cx="198" cy="104.8" r=".51" fill="#000080"/>
<circle cx="198" cy="104.8" r=".51" fill="none" stroke="#000080" stroke-width=".21"/>
<path d="M195.5 102.3h2.5v10.2" fill="none" stroke="#000080" stroke-width=".25"/>
<circle cx="198" cy="109.9" r=".51" fill="#000080"/>
<circle cx="198" cy="109.9" r=".51" fill="none" stroke="#000080" stroke-width=".21"/>
<circle cx="198" cy="107.4" r=".51" fill="#000080"/>
<circle cx="198" cy="107.4" r=".51" fill="none" stroke="#000080" stroke-width=".21"/>
<circle cx="198" cy="104.8" r=".51" fill="#000080"/>
<circle cx="198" cy="104.8" r=".51" fill="none" stroke="#000080" stroke-width=".21"/>
<path d="M195.5 79.4h20.3M195.5 76.9h20.3M195.5 94.7h20.3M195.5 92.1h20.3M195.5 89.6h20.3M195.5 87h20.3M195.5 84.5h20.3M195.5 82h20.3M40.3 109.9v5.1M40.3 125.2v2.5" fill="none" stroke="#000080" stroke-width=".25"/>
<circle cx="40.3" cy="112.5" r=".51" fill="#000080"/>
<circle cx="40.3" cy="112.5" r=".51" fill="none" stroke="#000080" stroke-width=".21"/>
<path d="M40.3 97.2v2.6M98.8 89.6v5.1" fill="none" stroke="#000080" stroke-width=".25"/>
<circle cx="98.8" cy="94.7" r=".51" fill="#000080"/>
<circle cx="98.8" cy="94.7" r=".51" fill="none" stroke="#000080" stroke-width=".21"/>
<path d="M98.8 76.9v2.5" fill="none" stroke="#000080" stroke-width=".25"/>
<circle cx="98.8" cy="76.9" r=".51" fill="#000080"/>
<circle cx="98.8" cy="76.9" r=".51" fill="none" stroke="#000080" stroke-width=".21"/>
<path d="M106.4 89.6v17.8" fill="none" stroke="#000080" stroke-width=".25"/>
<circle cx="106.4" cy="107.4" r=".51" fill="#000080"/>
<circle cx="106.4" cy="107.4" r=".51" fill="none" stroke="#000080" stroke-width=".21"/>
<g font-size="2.3">
<text x="37.9" y="11.6">1</text>
<text x="110.8" y="11.6">2</text>
<text x="184" y="11.6">3</text>
<text x="257" y="11.6">4</text>
<text x="3.9" y="33.1">A</text>
<text x="291.3" y="33.1">A</text>
<text x="145" y="76.3">H8</text>
<text x="151.4" y="77.6">VCC</text>
<text x="156.2" y="73.8">NAND FALSH 128Mx8</text>
<text x="181.9" y="77.6">I/O0</text>
<text x="189.9" y="76.3">H4</text>
<text x="4.1" y="81.4">B</text>
<text x="144.9" y="81.4">G4</text>
<text x="145" y="83.9">D3</text>
<text x="145.7" y="78.9">J6</text>
<text x="151.4" y="80.1">VCC</text>
<text x="151.4" y="82.7">VCC</text>
<text x="182" y="82.7">I/O2</text>
<text x="182.2" y="80.1">I/O1</text>
<text x="189.9" y="78.9">J4</text>
<text x="189.9" y="81.4">K4</text>
<text x="189.9" y="83.9">K5</text>
<text x="291.4" y="81.4">B</text>
<text x="151.4" y="85.2">VCC</text>
<text x="181.9" y="87.8">I/O4</text>
<text x="182.1" y="85.2">I/O3</text>
<text x="189.9" y="86.5">K6</text>
<text x="189.9" y="89">J7</text>
<text x="145.1" y="94.2">C6</text>
<text x="151.4" y="95.4">CE</text>
<text x="182" y="90.3">I/O5</text>
<text x="182" y="92.9">I/O6</text>
<text x="182" y="95.4">I/O7</text>
<text x="189.9" y="91.6">K7</text>
<text x="189.9" y="94.2">J8</text>
<text x="144.9" y="96.7">D4</text>
<text x="145" y="101.8">D5</text>
<text x="145.1" y="99.3">C7</text>
<text x="151.4" y="98">RE</text>
<text x="151.4" y="100.5">WE</text>
<text x="189.9" y="101.8">C5</text>
<text x="145.1" y="106.9">C8</text>
<text x="145.1" y="104.3">C4</text>
<text x="151.4" y="103.1">CLE</text>
<text x="151.4" y="105.6">ALE</text>
<text x="182" y="103.1">VSS</text>
<text x="182" y="105.6">VSS</text>
<text x="189.9" y="104.3">K3</text>
<text x="189.9" y="106.9">F7</text>
<text x="145.2" y="109.4">C3</text>
<text x="151.4" y="108.1">R/B</text>
<text x="151.4" y="110.7">WP</text>
<text x="182" y="108.1">VSS</text>
<text x="182" y="110.7">VSS</text>
<text x="189.9" y="109.4">K8</text>
<text x="53" y="122.1">DEBUG NOTE:</text>
<text x="53" y="124.7">WriteProtect activeLOW. Connect to3V3</text>
<text x="4" y="129.7">C</text>
<text x="53" y="127.2">tobeabletowritetotheFLASH</text>
<text x="291.4" y="129.7">C</text>
<text x="4" y="178">D</text>
<text x="291.3" y="178">D</text>
<text x="37.9" y="199.6">1</text>
<text x="110.8" y="199.6">2</text>
<text x="184" y="199.6">3</text>
<text x="257" y="199.6">4</text>
</g>
<g font-size="2.3" fill="#000080">
<text x="190.4" y="63.7">ClassName: FLASH_DATA</text>
<text x="149.7" y="71.3">U6</text>
<text x="58.1" y="81.4">ClassName: FLASH_CMD</text>
<text x="99.6" y="83.7">R25</text>
<text x="107.2" y="83.7">R26</text>
<text x="99.6" y="86.2">120K</text>
<text x="107.2" y="86.2">120K</text>
<text x="51.5" y="95.4">5</text>
<text x="51.5" y="98">5</text>
<text x="51.5" y="100.5">5</text>
<text x="41.1" y="106.6">330R</text>
<text x="41.1" y="104.1">R27</text>
<text x="51.5" y="103.1">5</text>
<text x="51.5" y="105.6">5</text>
<text x="109" y="106.9">R28</text>
<text x="119.2" y="106.9">27R FLASH_R_RDY</text>
<text x="51.5" y="108.1">5</text>
<text x="41.1" y="119.3">R29</text>
<text x="149.7" y="117">MT29F1G08ABAEAH4</text>
<text x="41.1" y="121.8">330R</text>
<text x="149.4" y="142.2">4.7uF</text>
<text x="149.4" y="139.7">C51</text>
<text x="159.7" y="142.2">100nF</text>
<text x="159.7" y="139.7">C52</text>
<text x="169.8" y="142.2">100nF</text>
<text x="169.8" y="139.7">C53</text>
<text x="180" y="142.2">100nF</text>
<text x="180" y="139.7">C54</text>
<text x="190.1" y="142.2">100nF</text>
<text x="190.1" y="139.7">C55</text>
</g>
<g font-size="2.3" fill="#800000">
<text x="96.3" y="71.3">+3V3</text>
<text x="220.9" y="68.7">FLASH_D[0..7]</text>
<text x="198.1" y="76.3">FLASH_D0</text>
<text x="198.1" y="78.9">FLASH_D1</text>
<text x="198.1" y="81.4">FLASH_D2</text>
<text x="198.1" y="83.9">FLASH_D3</text>
<text x="198.1" y="86.5">FLASH_D4</text>
<text x="198.1" y="89">FLASH_D5</text>
<text x="37.8" y="94.2">+3V3</text>
<text x="57.2" y="95.4">FLASH_CS</text>
<text x="76" y="94.2">FLASH_CS</text>
<text x="198.1" y="91.6">FLASH_D6</text>
<text x="198.1" y="94.2">FLASH_D7</text>
<text x="56.3" y="100.5">FLASH_WE</text>
<text x="56.9" y="98">FLASH_OE</text>
<text x="76" y="101.8">FLASH_CLE</text>
<text x="76" y="96.7">FLASH_OE</text>
<text x="76" y="99.3">FLASH_WE</text>
<text x="55.5" y="105.6">FLASH_ALE</text>
<text x="55.6" y="103.1">FLASH_CLE</text>
<text x="76" y="104.3">FLASH_ALE</text>
<text x="76" y="106.9">FLASH_RDY</text>
<text x="55.1" y="108.1">FLASH_RDY</text>
<text x="76" y="111.9">FLASH_WP</text>
<text x="195.6" y="119.5">GND</text>
<text x="37.9" y="134.8">GND</text>
<text x="144.6" y="132.2">+3V3</text>
<text x="144.7" y="150.1">GND</text>
</g>
<g font-size="2.3" fill="#f00">
<text x="198.7" y="66.2">Net Class</text>
<text x="202.8" y="69.5">i</text>
<text x="242.3" y="70">FLASH_D[0..7]</text>
<text x="66.5" y="83.9">Net Class</text>
<text x="70.6" y="87.2">i</text>
<text x="33" y="120.8">DNF</text>
</g>
<g font-size="2.3" fill="#00a">
<text x="255.3" y="189.5">01/09/2021</text>
<text x="234.9" y="194.5">9</text>
</g>
<g font-size="2.2">
<text x="217.1" y="179.3">Title: [07] - NAND FLASH.SchDoc</text>
<text x="217.1" y="184.4">Project: LinuxCapableBusiness Card</text>
<text x="217.1" y="189.5">Author: Manuel Tosone</text>
<text x="247.6" y="189.5">Date:</text>
<text x="217.1" y="194.5">Sheet: 7</text>
<text x="231.1" y="194.5">of</text>
<text x="247.6" y="194.5">Revision: Rev A</text>
</g>
</svg>
